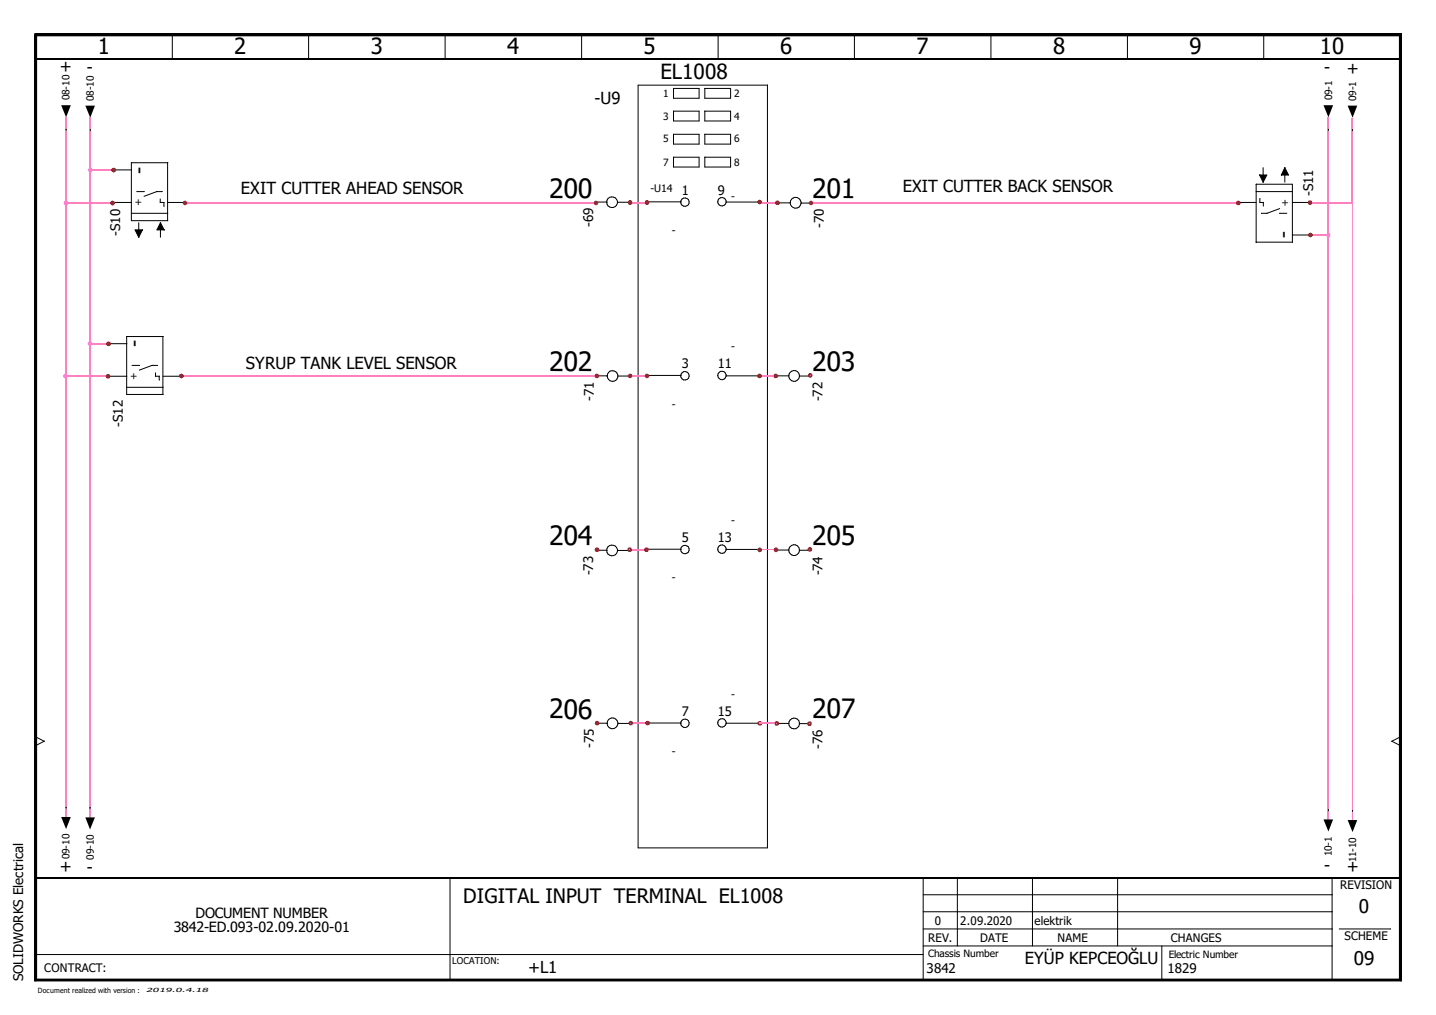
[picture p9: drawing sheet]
<svg xmlns="http://www.w3.org/2000/svg" width="297mm" height="210mm" viewBox="0 0 297 210" stroke-linecap="round" stroke-linejoin="round" font-family="sans-serif">
<path d="M0 0h297v209.9h-297z" fill="none" stroke="#fff" stroke-width=".21"/>
<g fill="none" stroke="#000" stroke-width=".21">
<path d="M7.2 7l.4 .4zM7.2 7h282.6zM7.2 7v195.9zM7.2 7h282.6v195.9h-282.6zM7.6 7.4h281.9zM7.6 7.4v195.1zM7.6 7.4h281.9v195.1h-281.9zM35.7 7.2l-.1 4.9M63.9 7.2l-.1 4.9M92.1 7.2v4.9M120.4 7.2l-.1 4.9M139.3 18.3h5.3v2h-5.3z"/>
<path d="M145.8 18.3h5.3v2h-5.3zM148.6 7.2l-.1 4.9M158.7 17.6v157.7h-26.7v-157.7h26.8M176.8 7.2l-.1 4.9M205 7.2v4.9M233.3 7.2l-.1 4.9M261.4 7.2v4.9M289.5 7.4v195.1zM289.8 7l-.3 .4zM289.8 7v195.9zM13.7 26.8h.1M18.7 26.8h.1"/>
<path d="M23.4 35.1h3.8M28.3 39.6h1.5M33.6 39.6h-1.2l-2.6 1M34.7 33.7v11.9M34.7 33.7h-7.5v11.9h7.5M139.3 23h5.3v2h-5.3zM139.3 27.8h5.3v2h-5.3zM139.3 32.5h5.3v2h-5.3zM145.8 23h5.3v2h-5.3zM145.8 27.8h5.3v2h-5.3zM145.8 32.5h5.3v2h-5.3zM259.8 38.1h7.5l.1 12h-7.6z"/>
<path d="M259.8 39.6h7.5M260.6 36.2h1.4l-.7 1.5zM261.3 34.7v1.5M261.3 37.7h.1M265.8 34.7l.7 1.5h-1.5zM265.8 34.7h.1M265.8 36.2v1.5M274.8 26.8h.1M279.8 26.8h.1M23.4 41.9h3.8M27.2 44.1h7.5M28.7 49.1h.1"/>
<path d="M28.7 46.1v1.4M29.5 47.5l-.8 1.6M29.5 47.5h-1.6l.8 1.6M33.1 41.1v.8h.8v.7M33.2 46.1l.7 1.4M33.2 46.1l-.7 1.4h1.5M33.2 47.5v1.6M33.2 46.1h.1M33.9 42.6h.1M34.7 41.9h3.7M123.7 41.8h1.8M125.5 41.8h.1"/>
<path d="M127.7 41.8h2.4M134.1 41.7h6.8M140.8 41.8h.1M148.5 41.7h.1M150.2 41.8h6.8M161.2 42h2.3M165.7 42h1.8M256.1 41.9h3.7M260.6 41.1v.8h.8M260.9 44.1h1.2M261.3 41.9v.7M264.7 43.1l-2.6 1"/>
<path d="M264.7 44.1h1.5M267.3 41.9h3.8M267.3 48.6h3.8M22.4 77.8h3.8M22.4 71.1h3.8M26.2 69.6h7.5v12h-7.5zM27.3 75.6h1.6M32.2 77.1v.7h.8M32.6 75.6h-1.1l-2.7 .9M32.9 77.8l.1 .8M33.7 77.8h3.8M123.7 77.7h1.9"/>
<path d="M125.6 77.8h.1M127.8 77.8h2.4M134.1 77.6h6.8M140.8 77.7h.1M148.5 77.6h.1M150.2 77.7h6.8M160.8 77.7h2.4M165.4 77.8h1.8M26.2 80.1h7.5M123.7 113.8h1.8M125.5 113.8h.1M127.7 113.8h2.4"/>
<path d="M134.1 113.6h6.8M140.8 113.7h.1M148.5 113.6h.1M150.2 113.6h6.8M160.8 113.7h2.4M165.4 113.8h1.8M7.4 152.4l1.7 .9M9.1 153.3l-1.7 .9M9.1 153.3h.1M123.7 149.6h1.9M125.6 149.6h.1M127.8 149.6h2.4"/>
<path d="M134.1 149.5h6.8M140.8 149.6h.1M148.5 149.5h.1M150.2 149.6h6.8M287.9 153.3l1.8 .9M287.9 153.3h.1M289.6 152.4l-1.7 .9M13.7 167h.1M18.6 167h.1M274.8 167.5h.1M279.8 167.6h.1M7.4 197.4h183.6"/>
<path d="M93.1 181.5v21.2M191 195.6h84.6M191 192.1h84.6M191 188.6h84.6M191 185h84.6M191 181.5v21.2M198.1 181.5l-.1 14.1M213.6 181.5v14.1M231.2 181.5v14.1M240.3 195.6l.1 7.1M275.6 181.5l-.1 21.2M277 192.1h10.7"/>
<path d="M7.2 202.9h282.6zM7.6 202.5l-.4 .4zM7.6 202.5h281.9zM289.5 202.5l.3 .4z"/>
<circle cx="126.6" cy="41.8" r="1.11"/>
<circle cx="141.7" cy="41.8" r=".87"/>
<circle cx="149.3" cy="41.7" r=".87"/>
<circle cx="164.6" cy="41.9" r="1.12"/>
<circle cx="126.7" cy="77.8" r="1.11"/>
<circle cx="141.7" cy="77.7" r=".88"/>
<circle cx="149.3" cy="77.6" r=".88"/>
<circle cx="164.3" cy="77.7" r="1.12"/>
<circle cx="126.6" cy="113.8" r="1.11"/>
<circle cx="141.7" cy="113.6" r=".87"/>
<circle cx="149.3" cy="113.6" r=".88"/>
<circle cx="164.3" cy="113.8" r="1.11"/>
<circle cx="126.7" cy="149.6" r="1.11"/>
<circle cx="141.7" cy="149.6" r=".88"/>
<circle cx="149.3" cy="149.5" r=".88"/>
</g>
<path d="M7.2 7.2h282.6M7.2 202.7h282.6" fill="none" stroke="#000" stroke-width=".38"/>
<g fill="#000">
<path d="M7.2 7l.4 .4zM289.8 7l-.3 .4zM12.7 21.8h1.9l-.9 2.5zM17.6 21.8h2l-.9 2.5zM260.6 36.2h1.4l-.7 1.5zM265.8 34.7l.7 1.5h-1.5zM273.8 21.8h2l-1 2.5zM278.8 21.8h2l-1 2.5zM27.9 47.5h1.6l-.8 1.6zM33.2 46.1l.7 1.4h-1.4zM12.7 169h1.9l-.9 2.4zM17.6 169h2l-1 2.5z"/>
<path d="M273.8 169.5h2l-1 2.5zM278.8 169.6h2l-1 2.5zM7.6 202.5l-.4 .4zM289.5 202.5l.3 .4z"/>
</g>
<path d="M7.4 7v195.9M7.4 12.1h282.2M289.6 7v195.9M7.4 181.5h282.2" fill="none" stroke="#000" stroke-width=".34"/>
<g fill="none" stroke="#ff7fbf" stroke-width=".21">
<path d="M13.6 24.2v144.8M18.6 24.3v144.7M18.7 35.2h4.8M274.8 24.2v145.3M279.8 24.3v145.3M13.7 42h9.6M38.3 42h85M130.3 41.9h3.5M157.5 41.9h3.3M168.1 42h88.1M271 41.9h8.8M271.3 48.7h3.5"/>
<path d="M13.5 77.8h8.8M18.6 71.1h3.5M37.5 77.7h86M130.3 77.7h3.5M157.1 77.7h3.4M130.3 113.7h3.4M157.1 113.7h3.4M130.5 149.5h3.4"/>
</g>
<g fill="#ff7fdf">
<path d="M274.8 48.6l.3-.3 .1 .3z"/>
<path d="M274.8 48.1l.3 .2-.3 .3z"/>
<path d="M274.4 48.3l.4-.2v.5z"/>
<path d="M274.4 48.3l.3 .3h-.4z"/>
<path d="M274.3 48.6l.4 .1-.3 .3z"/>
<path d="M274.4 49l.4-.3v.4z"/>
<path d="M274.8 48.7l.3 .3-.3 .1z"/>
<path d="M274.8 48.6h.4l-.1 .4z"/>
</g>
<g fill="#a50000">
<path d="M271.1 48.6l.3-.3 .2 .3z"/>
<path d="M271.1 48.1l.3 .2-.3 .3z"/>
<path d="M270.7 48.3l.4-.2v.5z"/>
<path d="M270.7 48.3l.3 .3h-.5z"/>
<path d="M270.5 48.6h.5l-.3 .3z"/>
<path d="M271 48.6l.1 .5-.4-.2z"/>
<path d="M271.1 48.6l.3 .3-.3 .2z"/>
<path d="M271.1 48.6h.5l-.2 .3z"/>
<path d="M271.3 41.5l.2 .4h-.5z"/>
<path d="M271 41.4l.3 .1-.3 .4z"/>
<path d="M270.6 41.5l.4-.1v.4z"/>
<path d="M270.6 41.5l.3 .4h-.4z"/>
<path d="M270.5 41.9h.4l-.3 .3z"/>
<path d="M270.9 41.9l.1 .5-.4-.2z"/>
<path d="M271 42l.3 .2-.3 .2z"/>
<path d="M271 41.9h.5l-.2 .3z"/>
<path d="M256.5 41.6l.1 .4h-.4z"/>
<path d="M256.2 41.5l.3 .1-.3 .4z"/>
<path d="M255.8 41.6l.4-.1v.4z"/>
<path d="M255.8 41.6l.3 .4h-.5z"/>
<path d="M255.6 42h.5l-.3 .3z"/>
<path d="M256.1 42l.1 .5-.4-.2z"/>
<path d="M256.2 42l.3 .3-.3 .2z"/>
<path d="M256.2 42h.4l-.1 .3z"/>
<path d="M168.1 41.6l.2 .4h-.5z"/>
<path d="M167.8 41.5l.3 .1-.3 .4z"/>
<path d="M167.4 41.6l.4-.1-.1 .5z"/>
<path d="M167.4 41.6l.3 .4h-.4z"/>
<path d="M167.3 42h.4l-.3 .3z"/>
<path d="M167.7 42l.1 .5-.4-.2z"/>
<path d="M167.8 42l.3 .3-.3 .2z"/>
<path d="M167.8 42h.5l-.2 .3z"/>
<path d="M167.6 77.6l.3-.3 .2 .3z"/>
<path d="M167.6 77.1l.3 .2-.3 .3z"/>
<path d="M167.3 77.3l.3-.2v.5z"/>
<path d="M167.3 77.3l.3 .3h-.5z"/>
<path d="M167.1 77.6l.5 .1-.3 .3z"/>
<path d="M167.6 77.7v.4l-.3-.1z"/>
<path d="M167.6 77.7l.3 .3-.3 .1z"/>
<path d="M167.6 77.6h.5l-.2 .4z"/>
<path d="M167.6 113.6l.3-.3 .1 .3z"/>
<path d="M167.5 113.1l.4 .2-.3 .3z"/>
<path d="M167.2 113.3l.3-.2v.5z"/>
<path d="M167.2 113.3l.3 .3h-.5z"/>
<path d="M167 113.6l.5 .1-.3 .3z"/>
<path d="M167.2 114l.3-.3v.4z"/>
<path d="M167.5 113.7l.4 .3-.4 .1z"/>
<path d="M167.6 113.6h.4l-.1 .4z"/>
<path d="M161.2 41.6l.1 .4h-.4z"/>
<path d="M160.8 41.4l.4 .2-.3 .3z"/>
<path d="M160.5 41.6l.3-.2v.5z"/>
<path d="M160.5 41.6l.3 .4h-.5z"/>
<path d="M160.3 42h.5l-.3 .3z"/>
<path d="M160.5 42.3l.3-.3v.4z"/>
<path d="M160.8 42l.4 .3-.4 .1z"/>
<path d="M160.9 42h.4l-.1 .3z"/>
<path d="M160.5 113.7l.4-.3 .1 .3z"/>
<path d="M160.5 113.2l.4 .2-.4 .3z"/>
<path d="M160.1 113.4l.4-.2v.5z"/>
<path d="M160.1 113.4l.4 .3h-.5z"/>
<path d="M160 113.7h.5l-.4 .3z"/>
<path d="M160.1 114l.4-.3v.5z"/>
<path d="M160.5 113.7l.4 .3-.4 .2z"/>
<path d="M160.5 113.7h.5l-.1 .3z"/>
<path d="M160.8 77.4l.2 .4h-.5z"/>
<path d="M160.5 77.3l.3 .1-.3 .3z"/>
<path d="M160.1 77.4l.4-.1v.4z"/>
<path d="M160.1 77.4l.3 .4h-.4z"/>
<path d="M160 77.8h.4l-.3 .3z"/>
<path d="M160.4 77.8l.1 .4-.4-.1z"/>
<path d="M160.5 77.8l.3 .3-.3 .1z"/>
<path d="M160.5 77.8h.5l-.2 .3z"/>
<path d="M157.2 149.6l.3-.4 .1 .4z"/>
<path d="M157.1 149.1l.4 .1-.3 .4z"/>
<path d="M156.8 149.2l.3-.1v.4z"/>
<path d="M156.8 149.2l.3 .4h-.5z"/>
<path d="M156.6 149.6h.5l-.3 .3z"/>
<path d="M157.1 149.6v.5l-.3-.2z"/>
<path d="M157.1 149.6l.4 .3-.4 .2z"/>
<path d="M157.2 149.6h.4l-.1 .3z"/>
<path d="M157.2 113.7l.3-.3 .1 .3z"/>
<path d="M157.1 113.2l.4 .2-.3 .3z"/>
<path d="M156.8 113.4l.3-.2v.5z"/>
<path d="M156.8 113.4l.3 .3h-.5z"/>
<path d="M156.6 113.7h.5l-.3 .3z"/>
<path d="M157.1 113.7v.5l-.3-.2z"/>
<path d="M157.1 113.7l.4 .3-.4 .2z"/>
<path d="M157.2 113.7h.4l-.1 .3z"/>
<path d="M157.2 41.7l.3-.3 .1 .4z"/>
<path d="M157.1 41.3l.4 .1-.3 .3z"/>
<path d="M156.8 41.4l.3-.1v.4z"/>
<path d="M156.8 41.4l.3 .4h-.5z"/>
<path d="M156.6 41.8h.5l-.3 .3z"/>
<path d="M156.8 42.1l.3-.3v.5z"/>
<path d="M157.1 41.8l.4 .3-.4 .2z"/>
<path d="M157.2 41.8h.4l-.1 .3z"/>
<path d="M157.1 77.7l.4-.3 .1 .4z"/>
<path d="M157.1 77.3l.4 .1-.4 .3z"/>
<path d="M156.8 77.4l.3-.1v.4z"/>
<path d="M156.8 77.4l.3 .4h-.5z"/>
<path d="M156.6 77.8h.5l-.3 .3z"/>
<path d="M157.1 77.8v.4l-.3-.1z"/>
<path d="M157.1 77.8l.4 .3-.4 .1z"/>
<path d="M157.1 77.8h.5l-.1 .3z"/>
<path d="M134 149.5l.3-.3 .1 .4z"/>
<path d="M133.9 149.1l.4 .1-.3 .3z"/>
<path d="M133.6 149.2l.3-.1v.4z"/>
<path d="M133.6 149.2l.3 .4h-.4z"/>
<path d="M133.5 149.6h.4l-.3 .3z"/>
<path d="M133.6 149.9l.3-.3v.4z"/>
<path d="M133.9 149.6l.4 .3-.4 .1z"/>
<path d="M134 149.6h.4l-.1 .3z"/>
<path d="M133.9 77.7l.3-.3 .1 .4z"/>
<path d="M133.8 77.3l.4 .1-.3 .3z"/>
<path d="M133.5 77.4l.3-.1v.4z"/>
<path d="M133.5 77.4l.3 .4h-.5z"/>
<path d="M133.3 77.8h.5l-.3 .3z"/>
<path d="M133.8 77.8v.4l-.3-.1z"/>
<path d="M133.8 77.8l.4 .3-.4 .1z"/>
<path d="M133.9 77.8h.4l-.1 .3z"/>
<path d="M133.9 41.8l.3-.3 .1 .4z"/>
<path d="M133.8 41.4l.4 .1-.3 .3z"/>
<path d="M133.5 41.5l.3-.1v.4z"/>
<path d="M133.5 41.5l.3 .4h-.5z"/>
<path d="M133.3 41.9h.5l-.3 .3z"/>
<path d="M133.8 41.9v.5l-.3-.2z"/>
<path d="M133.8 41.9l.4 .3-.4 .2z"/>
<path d="M133.9 41.9h.4l-.1 .3z"/>
<path d="M133.8 113.6l.3-.3 .1 .4z"/>
<path d="M133.7 113.2l.4 .1-.3 .3z"/>
<path d="M133.4 113.3l.3-.1v.4z"/>
<path d="M133.4 113.3l.3 .4h-.5z"/>
<path d="M133.2 113.7h.5l-.3 .3z"/>
<path d="M133.7 113.7v.5l-.3-.2z"/>
<path d="M133.7 113.7l.4 .3-.4 .2z"/>
<path d="M133.8 113.7h.4l-.1 .3z"/>
<path d="M130.8 149.2l.2 .4h-.5z"/>
<path d="M130.5 149.1l.3 .1-.3 .3z"/>
<path d="M130.1 149.2l.4-.1v.4z"/>
<path d="M130.1 149.2l.3 .4h-.4z"/>
<path d="M130 149.6h.4l-.3 .3z"/>
<path d="M130.4 149.6l.1 .4-.4-.1z"/>
<path d="M130.5 149.6l.3 .3-.3 .1z"/>
<path d="M130.5 149.6h.5l-.2 .3z"/>
<path d="M130.7 77.4l.1 .4h-.4z"/>
<path d="M130.3 77.3l.4 .1-.3 .3z"/>
<path d="M130 77.4l.3-.1v.4z"/>
<path d="M130 77.4l.3 .4h-.5z"/>
<path d="M129.8 77.8h.5l-.3 .3z"/>
<path d="M130.3 77.8v.4l-.3-.1z"/>
<path d="M130.3 77.8l.4 .3-.4 .1z"/>
<path d="M130.4 77.8h.4l-.1 .3z"/>
<path d="M130.4 41.8l.3-.3 .1 .4z"/>
<path d="M130.3 41.4l.4 .1-.3 .3z"/>
<path d="M130 41.5l.3-.1v.4z"/>
<path d="M130 41.5l.3 .4h-.5z"/>
<path d="M129.8 41.9h.5l-.3 .3z"/>
<path d="M130.3 41.9v.5l-.3-.2z"/>
<path d="M130.3 41.9l.4 .3-.4 .2z"/>
<path d="M130.4 41.9h.4l-.1 .3z"/>
<path d="M130.3 113.6l.3-.3 .1 .4z"/>
<path d="M130.3 113.2l.3 .1-.3 .3z"/>
<path d="M129.9 113.3l.4-.1v.4z"/>
<path d="M129.9 113.3l.3 .3-.5 .1z"/>
<path d="M129.7 113.7h.5l-.3 .3z"/>
<path d="M129.9 114l.4-.3v.5z"/>
<path d="M130.3 113.7l.3 .3-.3 .2z"/>
<path d="M130.3 113.7h.4l-.1 .3z"/>
<path d="M123.5 149.5l.4-.3 .1 .4z"/>
<path d="M123.5 149.1l.4 .1-.4 .3z"/>
<path d="M123.1 149.2l.4-.1v.4z"/>
<path d="M123.1 149.2l.3 .4h-.4z"/>
<path d="M123 149.6h.5l-.4 .3z"/>
<path d="M123.5 149.6v.4l-.4-.1z"/>
<path d="M123.5 149.6l.4 .3-.4 .1z"/>
<path d="M123.5 149.6h.5l-.1 .3z"/>
<path d="M123.5 113.7l.4-.4 .1 .4z"/>
<path d="M123.5 113.2l.4 .1-.4 .4z"/>
<path d="M123.1 113.3l.4-.1-.1 .5z"/>
<path d="M123.1 113.3l.3 .4h-.4z"/>
<path d="M123 113.7h.4l-.3 .3z"/>
<path d="M123.4 113.7l.1 .5-.4-.2z"/>
<path d="M123.5 113.7l.4 .3-.4 .2z"/>
<path d="M123.5 113.7h.5l-.1 .3z"/>
<path d="M123.5 77.7l.3-.3 .1 .4z"/>
<path d="M123.5 77.3l.3 .1-.3 .3z"/>
<path d="M123.1 77.4l.4-.1v.4z"/>
<path d="M123.1 77.4l.3 .4h-.4z"/>
<path d="M123 77.8h.4l-.3 .3z"/>
<path d="M123.1 78.1l.4-.3v.4z"/>
<path d="M123.5 77.8l.3 .3-.3 .1z"/>
<path d="M123.5 77.8h.4l-.1 .3z"/>
<path d="M123.6 41.6l.2 .4h-.5z"/>
<path d="M123.3 41.5l.3 .1-.3 .4z"/>
<path d="M122.9 41.6l.4-.1v.4z"/>
<path d="M122.9 41.6l.3 .4h-.4z"/>
<path d="M122.8 42h.4l-.3 .3z"/>
<path d="M123.2 42l.1 .5-.4-.2z"/>
<path d="M123.3 42l.3 .3-.3 .2z"/>
<path d="M123.3 42h.5l-.2 .3z"/>
<path d="M38.6 41.6l.2 .4h-.5z"/>
<path d="M38.3 41.5l.3 .1-.3 .4z"/>
<path d="M37.9 41.6l.4-.1-.1 .5z"/>
<path d="M37.9 41.6l.3 .4h-.4z"/>
<path d="M37.8 42h.4l-.3 .3z"/>
<path d="M38.2 42l.1 .5-.4-.2z"/>
<path d="M38.3 42l.3 .3-.3 .2z"/>
<path d="M38.3 42h.5l-.2 .3z"/>
<path d="M37.8 77.4l.2 .4h-.5z"/>
<path d="M37.5 77.3l.3 .1-.3 .3z"/>
<path d="M37.2 77.4l.3-.1v.4z"/>
<path d="M37.2 77.4l.3 .4h-.5z"/>
<path d="M37 77.8h.5l-.3 .3z"/>
<path d="M37.5 77.8v.5l-.3-.2z"/>
<path d="M37.5 77.8l.3 .3-.3 .2z"/>
<path d="M37.5 77.8h.5l-.2 .3z"/>
<path d="M23.5 35.1l.4-.3 .1 .4z"/>
<path d="M23.5 34.7l.4 .1-.4 .3z"/>
<path d="M23.2 34.8l.3-.1v.4z"/>
<path d="M23.2 34.8l.2 .4h-.4z"/>
<path d="M23 35.2h.5l-.3 .3z"/>
<path d="M23.2 35.5l.3-.3v.5z"/>
<path d="M23.5 35.2l.4 .3-.4 .2z"/>
<path d="M23.5 35.2h.5l-.1 .3z"/>
<path d="M23.6 41.6l.2 .4h-.5z"/>
<path d="M23.3 41.5l.3 .1-.3 .4z"/>
<path d="M22.9 41.6l.4-.1v.5z"/>
<path d="M22.9 41.6l.3 .4h-.4z"/>
<path d="M22.8 42h.4l-.3 .3z"/>
<path d="M23.2 42l.1 .5-.4-.2z"/>
<path d="M23.3 42l.3 .3-.3 .2z"/>
<path d="M23.3 42h.5l-.2 .3z"/>
<path d="M22.5 71.1l.3-.4 .1 .4z"/>
<path d="M22.4 70.6l.4 .1-.3 .4z"/>
<path d="M22.1 70.7l.3-.1v.5z"/>
<path d="M22.1 70.7l.3 .4h-.4z"/>
<path d="M22 71.1h.4l-.3 .4z"/>
<path d="M22.4 71.1v.5l-.3-.1z"/>
<path d="M22.4 71.2l.4 .3-.4 .1z"/>
<path d="M22.5 71.1h.4l-.1 .4z"/>
<path d="M22.4 77.8l.3-.3 .2 .3z"/>
<path d="M22.3 77.3l.4 .2-.3 .3z"/>
<path d="M22 77.5l.3-.2v.5z"/>
<path d="M22 77.5l.3 .3h-.5z"/>
<path d="M21.8 77.8l.5 .1-.3 .3z"/>
<path d="M22.3 77.9v.4l-.3-.1z"/>
<path d="M22.3 77.9l.4 .3-.4 .1z"/>
<path d="M22.4 77.8h.5l-.2 .4z"/>
</g>
<g fill="#ff7fdf">
<path d="M18.7 35.1l.3-.3 .1 .4z"/>
<path d="M18.6 34.7l.4 .1-.3 .3z"/>
<path d="M18.3 34.8l.3-.1v.4z"/>
<path d="M18.3 34.8l.3 .4h-.4z"/>
<path d="M18.2 35.2h.4l-.3 .3z"/>
<path d="M18.3 35.5l.3-.3v.5z"/>
<path d="M18.6 35.2l.4 .3-.4 .2z"/>
<path d="M18.7 35.2h.4l-.1 .3z"/>
<path d="M18.9 70.7l.1 .4h-.4z"/>
<path d="M18.6 70.6l.3 .1-.3 .3z"/>
<path d="M18.2 70.7l.4-.1v.4z"/>
<path d="M18.2 70.7l.3 .4h-.4z"/>
<path d="M18.1 71.1h.4l-.3 .3z"/>
<path d="M18.2 71.4l.4-.3v.5z"/>
<path d="M18.6 71.1l.3 .3-.3 .2z"/>
<path d="M18.6 71.1h.4l-.1 .3z"/>
<path d="M14 41.6l.1 .4h-.4z"/>
<path d="M13.7 41.5l.3 .1-.3 .4z"/>
<path d="M13.3 41.6l.4-.1v.5z"/>
<path d="M13.3 41.6l.3 .4h-.4z"/>
<path d="M13.2 42h.4l-.3 .3z"/>
<path d="M13.3 42.3l.4-.3v.5z"/>
<path d="M13.7 42l.3 .3-.3 .2z"/>
<path d="M13.7 42h.4l-.1 .3z"/>
<path d="M13.6 77.8l.3-.3 .2 .3z"/>
<path d="M13.5 77.3l.4 .2-.3 .3z"/>
<path d="M13.2 77.5l.3-.2v.5z"/>
<path d="M13.2 77.5l.3 .3h-.5z"/>
<path d="M13 77.8l.5 .1-.3 .3z"/>
<path d="M13.5 77.9v.4l-.3-.1z"/>
<path d="M13.5 77.9l.4 .3-.4 .1z"/>
<path d="M13.6 77.8h.5l-.2 .4z"/>
</g>
<g fill="none" stroke="#000" stroke-width=".21">
<path d="M160.8 149.6h2.4M165.4 149.6h1.8"/>
<circle cx="164.3" cy="149.6" r="1.12"/>
</g>
<path d="M157.1 149.5h3.4" fill="none" stroke="#ff7fbf" stroke-width=".21"/>
<g fill="#a50000">
<path d="M167.5 149.6l.3-.3 .1 .3z"/>
<path d="M167.5 149.1l.3 .2-.3 .3z"/>
<path d="M167.1 149.3l.4-.2v.5z"/>
<path d="M167.1 149.3l.3 .3h-.4z"/>
<path d="M167 149.6l.4 .1-.3 .3z"/>
<path d="M167.4 149.7l.1 .5-.4-.2z"/>
<path d="M167.5 149.7l.3 .3-.3 .2z"/>
<path d="M167.5 149.6h.4l-.1 .4z"/>
<path d="M160.7 149.6l.3-.3 .2 .3z"/>
<path d="M160.7 149.1l.3 .2-.3 .3z"/>
<path d="M160.3 149.3l.4-.2v.5z"/>
<path d="M160.3 149.3l.4 .3h-.5z"/>
<path d="M160.2 149.6h.5l-.4 .4z"/>
<path d="M160.7 149.6v.5l-.4-.1z"/>
<path d="M160.7 149.6l.3 .4-.3 .1z"/>
<path d="M160.7 149.6h.5l-.2 .4z"/>
</g>
<g font-size="5.5">
<text x="113.6" y="40.9" transform="rotate(1 113.6 40.9)">200</text>
<text x="168" y="40.9" transform="rotate(1 168 40.9)">201</text>
<text x="113.6" y="76.7" transform="rotate(1 113.6 76.7)">202</text>
<text x="168" y="76.7" transform="rotate(1 168 76.7)">203</text>
<text x="113.6" y="112.6" transform="rotate(1 113.6 112.6)">204</text>
<text x="168" y="112.6" transform="rotate(1 168 112.6)">205</text>
<text x="113.6" y="148.5" transform="rotate(1 113.6 148.5)">206</text>
<text x="168" y="148.5" transform="rotate(1 168 148.5)">207</text>
</g>
<g font-size="4.6">
<text x="20.2" y="11.3">1</text>
<text x="48.5" y="11.3">2</text>
<text x="76.7" y="11.3">3</text>
<text x="104.9" y="11.3">4</text>
<text x="133.1" y="11.3">5</text>
<text x="161.4" y="11.3">6</text>
<text x="189.6" y="11.3">7</text>
<text x="217.8" y="11.3">8</text>
<text x="246" y="11.3">9</text>
<text x="273" y="11.3">10</text>
</g>
<text font-size="4.3" x="136.6" y="16.3">EL1008</text>
<g font-size="4.1">
<text x="30.2" y="35.9" transform="rotate(-90 30.2 35.9)">-</text>
<text x="264.3" y="47.8" transform="rotate(90 264.3 47.8)">-</text>
<text x="29.2" y="71.8" transform="rotate(-90 29.2 71.8)">-</text>
<text x="95.8" y="186.7">DIGITAL INPUT TERMINAL EL1008</text>
</g>
<g font-size="3.9">
<text x="281.1" y="188.8">0</text>
<text x="280" y="199.5">09</text>
</g>
<g font-size="3.4">
<text x="12.4" y="15">+</text>
<text x="18" y="15.2">-</text>
<text x="273.9" y="15.2">-</text>
<text x="278.6" y="15.3">+</text>
<text x="123" y="21.5">-U9</text>
<text x="49.8" y="40.2">EXIT CUTTER AHEAD SENSOR</text>
<text x="186.7" y="39.7">EXIT CUTTER BACK SENSOR</text>
<text x="50.8" y="76.3">SYRUP TANK LEVEL SENSOR</text>
<text x="12.4" y="180.3">+</text>
<text x="18" y="180.5">-</text>
<text x="273.9" y="180.2">-</text>
<text x="278.6" y="180.4">+</text>
<text x="109.3" y="201.1">+L1</text>
<text x="212" y="199.4">EYÜP KEPCEOĞLU</text>
</g>
<g font-size="2.9">
<text x="40.5" y="189.8">DOCUMENT NUMBER</text>
<text x="35.9" y="192.7">3842-ED.093-02.09.2020-01</text>
</g>
<g font-size="2.7">
<text x="141" y="40.3">1</text>
<text x="148.5" y="40.3">9</text>
<text x="271.6" y="40.5" transform="rotate(-90 271.6 40.5)">-S11</text>
<text x="122.7" y="46.9" transform="rotate(-90 122.7 46.9)">-69</text>
<text x="170.4" y="47.2" transform="rotate(-90 170.4 47.2)">-70</text>
<text x="24.8" y="48.7" transform="rotate(-90 24.8 48.7)">-S10</text>
<text x="141" y="76.2">3</text>
<text x="148.5" y="76.2">11</text>
<text x="122.8" y="82.9" transform="rotate(-90 122.8 82.9)">-71</text>
<text x="170.1" y="83" transform="rotate(-90 170.1 83)">-72</text>
<text x="25.4" y="88.2" transform="rotate(-90 25.4 88.2)">-S12</text>
<text x="141" y="112.1">5</text>
<text x="148.5" y="112.1">13</text>
<text x="122.7" y="119" transform="rotate(-90 122.7 119)">-73</text>
<text x="170.1" y="119" transform="rotate(-90 170.1 119)">-74</text>
<text x="141" y="148">7</text>
<text x="148.5" y="148">15</text>
<text x="122.8" y="154.7" transform="rotate(-90 122.8 154.7)">-75</text>
<text x="170.1" y="154.9" transform="rotate(-90 170.1 154.9)">-76</text>
<text x="4.8" y="202.9" transform="rotate(-90 4.8 202.9)">SOLIDWORKS Electrical</text>
<text x="191.7" y="201.1">3842</text>
<text x="241.5" y="201.3">1829</text>
</g>
<g font-size="2.4">
<text x="277.2" y="183.9">REVISION</text>
<text x="193.4" y="191.3">0</text>
<text x="198.6" y="191.3">2.09.2020</text>
<text x="214" y="191.3">elektrik</text>
<text x="192" y="194.7">REV.</text>
<text x="202.7" y="194.7">DATE</text>
<text x="218.8" y="194.7">NAME</text>
<text x="242.2" y="194.7">CHANGES</text>
<text x="278.1" y="194.4">SCHEME</text>
<text x="9.1" y="200.9">CONTRACT:</text>
</g>
<g font-size="2.1">
<text x="14.4" y="20.7" transform="rotate(-90 14.4 20.7)">08-10</text>
<text x="19.4" y="20.9" transform="rotate(-90 19.4 20.9)">08-10</text>
<text x="137.2" y="20.1">1</text>
<text x="151.8" y="20.1">2</text>
<text x="275.5" y="20.7" transform="rotate(-90 275.5 20.7)">09-1</text>
<text x="280.5" y="20.9" transform="rotate(-90 280.5 20.9)">09-1</text>
<text x="137.2" y="29.5">5</text>
<text x="137.2" y="24.7">3</text>
<text x="151.8" y="24.7">4</text>
<text x="151.8" y="29.5">6</text>
<text x="137.2" y="34.3">7</text>
<text x="151.8" y="34.3">8</text>
<text x="29.4" y="41.1" transform="rotate(180 29.4 41.1)">+</text>
<text x="134.6" y="39.7">-U14</text>
<text x="151.3" y="41.3">-</text>
<text x="265.1" y="42.6">+</text>
<text x="139" y="48.3">-</text>
<text x="28.4" y="77.1" transform="rotate(180 28.4 77.1)">+</text>
<text x="151.3" y="72.5">-</text>
<text x="139" y="84.3">-</text>
<text x="151.3" y="108.4">-</text>
<text x="139" y="120.2">-</text>
<text x="151.3" y="144.3">-</text>
<text x="139" y="156.1">-</text>
<text x="14.4" y="177.7" transform="rotate(-90 14.4 177.7)">09-10</text>
<text x="19.4" y="177.8" transform="rotate(-90 19.4 177.8)">09-10</text>
<text x="275.5" y="177.1" transform="rotate(-90 275.5 177.1)">10-1</text>
<text x="280.5" y="178.3" transform="rotate(-90 280.5 178.3)">11-10</text>
<text x="192" y="198">Chassis Number</text>
<text x="241.8" y="198.1">Electric Number</text>
</g>
<text font-size="1.9" x="93.5" y="199.3">LOCATION:</text>
<text font-size="1.5" x="7.8" y="205.3">Document realized with version :</text>
<text font-size="1.2" x="30.3" y="205.2">2019.0.4.18</text>
</svg>
